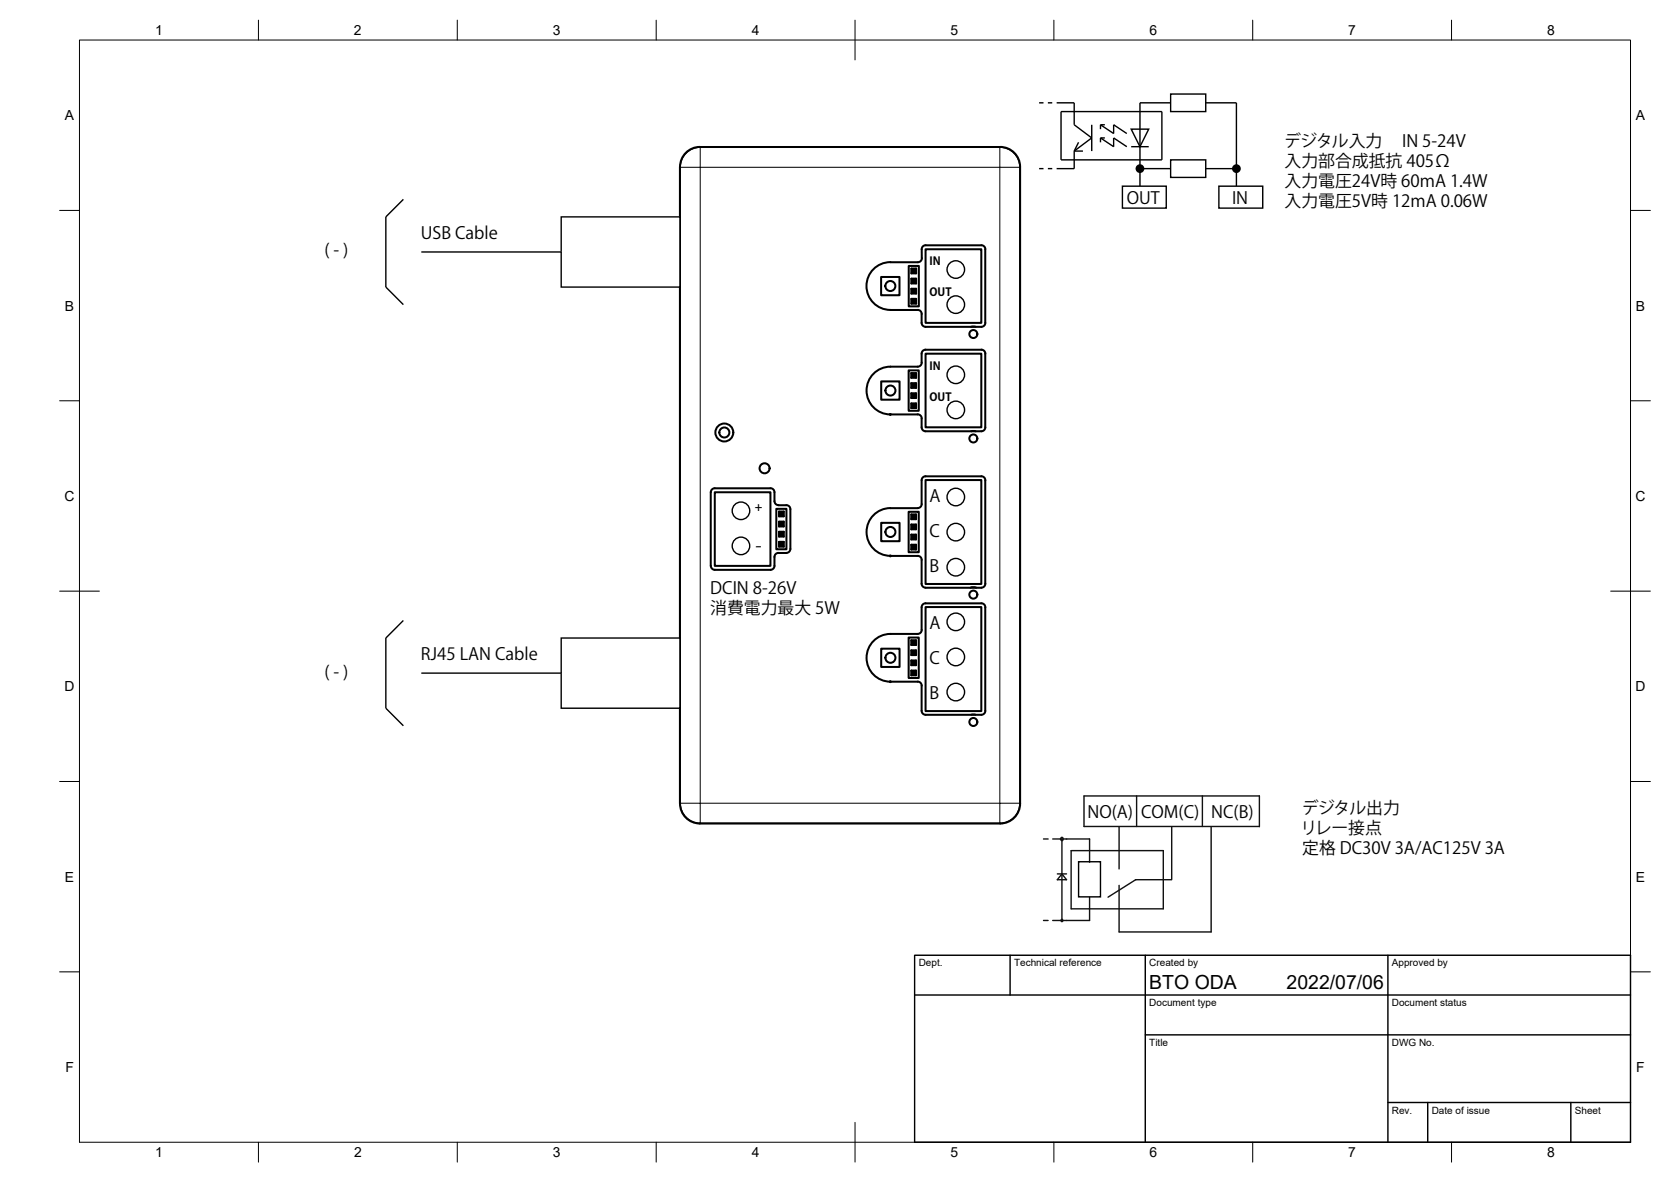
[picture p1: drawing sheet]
<svg xmlns="http://www.w3.org/2000/svg" width="420mm" height="297mm" viewBox="0 0 420 297" stroke-linecap="round" stroke-linejoin="round" font-family="sans-serif">
<g fill="none" stroke="#000" stroke-width=".51">
<path d="M176 36.9h75.5M176 36.9a5 5 0 0 0-5 5v160.1a5 5 0 0 0 5 5M251.5 36.9a5 5 0 0 1 5 5v160.1a5 5 0 0 1-5 5h-75.5M221.6 69.6h4.6v4.6h-4.6zM228.5 66.8h2.5v10.2h-2.5zM229.2 72.6l.3 .3h.6l.3-.3M229.2 70h1.2v1.2h-1.2zM229.2 72.6h1.2v1.2h-1.2zM229.2 67.5h1.2v1.2h-1.2zM229.2 75.1h1.2v1.2h-1.2zM229.2 70l.3 .3v.6l-.3 .3M229.2 68.7l.3-.3h.6l.3 .3"/>
<path d="M229.2 67.5l.3 .3v.6M229.2 76.3l.3-.3h.6l.3 .3M229.2 75.1l.3 .3v.6M229.5 70.3h.6v.6h-.6zM229.5 72.9h.6v.6h-.6zM229.5 67.8h.6v.6h-.6zM229.5 75.4h.6v.6h-.6zM229.5 72.9v.6M229.5 70.9h.6M229.7 73.4l.2 .1M229.7 68.4h.2M229.7 70.3v.6h.2v-.6"/>
<path d="M229.7 72.9v.6M229.7 75.4v.6h.2v-.6M229.7 70.4h.2M229.7 72.9h.2M229.7 75.5h.2M229.9 72.9v.5M229.9 68.4v-.6h-.2v.6M230.1 70.3v.6l.3 .3M230.1 72.9v.6l.3 .3M230.1 73.5h-.6l-.3 .3M230.1 67.8v.6M230.1 75.4v.6"/>
<path d="M230.4 70l-.3 .3h-.6M230.4 67.5l-.3 .3h-.6M230.4 75.1l-.3 .3h-.6M232.7 62.6h14v18.5h-14zM232.7 61.6h14M232.8 61.6l-.5 .2-.5 .6v2.7l-.5 .7-.5 .1h-6.9a6 6 0 0 0-6 6 6 6 0 0 0 6 6h6.8a.97 .97 0 0 1 1.1 1M246.8 61.6a1.01 1.01 0 0 1 1 1l-.1 18.5a.97 .97 0 0 1-.9 1h-14.1a1.01 1.01 0 0 1-1-1v-2.2M221.6 95.8h4.6v4.6h-4.6zM228.5 93.1h2.5v10.1h-2.5zM229.1 98.8l.3 .3h.6l.3-.3M229.1 96.3h1.2v1.2h-1.2zM229.1 98.8h1.2v1.2h-1.2z"/>
<path d="M229.1 93.8h1.2v1.1h-1.2zM229.1 96.3l.3 .3v.6l-.3 .3M229.1 94.9l.3-.3h.6l.3 .3M229.1 93.8l.3 .3v.5M229.4 96.6h.6v.6h-.6zM229.4 99.1h.6v.6h-.6zM229.4 94.1h.6v.5h-.6zM229.4 99.1v.6M229.4 97.2h.6M229.6 97.1l.2 .1M229.6 94.6h.2M229.6 99.1v.6h.2v-.6"/>
<path d="M229.6 94.1v.5M229.6 99.2h.2M229.6 94.1h.2M229.8 97.1v-.5h-.2v.6M229.8 94.1v.5M230 96.6v.6l.3 .3M230 99.1v.6l.3 .3M230 99.7h-.6l-.3 .3M230 94.1v.5M230.3 96.3l-.3 .3h-.6M230.3 93.8l-.3 .3h-.6M231.7 91.2v-2.3a1.01 1.01 0 0 1 1-1h14a.97 .97 0 0 1 1.1 1l-.1 18.5a.97 .97 0 0 1-.9 1h-14.1a1.01 1.01 0 0 1-1-1v-2.3"/>
<path d="M231.8 91.1a1.01 1.01 0 0 1-1.1 1h-6.8a6 6 0 0 0-6 6 6 6 0 0 0 6 6h6.8M232.7 88.9h14v18.5h-14zM244.2 82.1h1.1M229.1 101.4h1.2v1.2h-1.2zM229.1 102.6l.3-.3h.6l.3 .3M229.1 101.4l.3 .3v.6M229.4 101.7h.6v.6h-.6zM229.6 102.2l.2 .1M229.6 101.7v.6M229.6 101.7h.2M229.8 101.7v.5M230 101.7v.6"/>
<path d="M230.3 101.4l-.3 .3h-.6M230.7 104.1a1.01 1.01 0 0 1 1.1 1M244.2 108.4h1.1M179.7 123.7h14v18.5h-14zM194.7 125.9v-2.2a1.01 1.01 0 0 0-1-1h-14a.97 .97 0 0 0-1 1v18.5a1.04 1.04 0 0 0 1 1h14a1.01 1.01 0 0 0 1-1v-2.2M194.7 125.9a1.01 1.01 0 0 0 1 1M195.2 127.9h2.5v10.1h-2.5zM195.7 127h2M195.7 139h2M195.7 138.9a1.01 1.01 0 0 0-1 1.1M195.9 133.6l.3 .3h.6l.3-.3M195.9 131.1h1.2v1.2h-1.2z"/>
<path d="M195.9 133.6h1.2v1.2h-1.2zM195.9 128.6h1.2v1.2h-1.2zM195.9 136.2h1.2v1.2h-1.2zM195.9 131.1l.3 .3v.6l-.3 .3M195.9 129.8l.3-.4h.6l.3 .4M195.9 128.6l.3 .2v.6M195.9 137.4l.3-.3h.6l.3 .3M195.9 136.2l.3 .3v.6M196.2 131.4h.6v.6h-.6zM196.2 133.9h.6v.6h-.6zM196.2 128.8h.6v.6h-.6zM196.2 136.5h.6v.6h-.6z"/>
<path d="M196.2 132h.6M196.2 133.9v.6M196.4 131.9l.2 .1M196.4 134.5h.2M196.4 131.4v.6M196.4 128.8l.2 .1v.5h-.2zM196.4 136.5v.6h.2v-.6M196.4 131.4h.2M196.4 136.5h.2M196.6 131.4v.5M196.6 134.5v-.5l-.2-.1v.6M196.8 131.4v.6l.3 .3"/>
<path d="M196.8 133.9v.6l.3 .3M196.8 134.5h-.6l-.3 .3M196.8 128.8v.6M196.8 136.5v.6M197.1 131.1l-.3 .3h-.6M197.1 128.6l-.3 .2h-.6M197.1 136.2l-.3 .3h-.6M197.7 126.9a1.01 1.01 0 0 1 1 1M198.7 137.9a1.01 1.01 0 0 1-1 1M198.7 128v10M221.6 131.4h4.6v4.6h-4.6zM223.9 127.7h6.8"/>
<path d="M223.9 139.7h6.8M223.9 127.7a6 6 0 0 0-6 6 6 6 0 0 0 6 6M228.5 128.6h2.5v10.2h-2.5zM229.1 136.9l.3 .3h.6l.3-.3M229.1 129.3l.3 .3h.6l.3-.3M229.1 134.4h1.2v1.2h-1.2zM229.1 131.8h1.2v1.2h-1.2zM229.1 136.9h1.2v1.2h-1.2zM229.1 129.3h1.2v1.2h-1.2zM229.1 134.4l.3 .2v.7M229.1 133l.3-.3h.6l.3 .3M229.1 131.8l.3 .3v.6"/>
<path d="M229.4 134.6h.6M229.4 134.7h.6v.6h-.6zM229.4 132.1h.6v.6h-.6zM229.4 137.2h.6v.6h-.6zM229.4 129.6h.6v.6h-.6zM229.4 129.6v.6M229.4 137.2v.6M229.6 135.2h.2M229.6 132.7h.2M229.6 137.7h.2M229.6 130.1h.2M229.6 134.7h.2"/>
<path d="M229.6 134.7v.6M229.6 132.1l.2 .1M229.6 132.2v.5M229.6 137.8v-.6h.2v.6M229.6 129.6h.2M229.6 129.6v.6M229.8 134.7v.6M229.8 132.1v.6M229.8 129.6v.6M230 137.2v.6l.3 .3M230 129.6v.6l.3 .3M230 135.3h-.6l-.3 .3"/>
<path d="M230 137.8h-.6l-.3 .3M230 130.2h-.6l-.3 .3M230 132.1v.6M230.3 134.4l-.3 .2v.7l.3 .3M230.3 131.8l-.3 .3h-.6M230.7 139.7a1.01 1.01 0 0 1 1.1 1M231.7 126.7v-6a1.01 1.01 0 0 1 1-1h14a.97 .97 0 0 1 1.1 1l-.1 26M231.8 126.7a1.01 1.01 0 0 1-1.1 1M232.7 120.6h14v26.2h-14zM231.7 158.3v-5.7a1.01 1.01 0 0 1 1-1h14a.97 .97 0 0 1 1.1 1l-.1 26a.97 .97 0 0 1-.9 1h-14.1a1.01 1.01 0 0 1-1-1v-6.3M231.7 146.7a1.01 1.01 0 0 0 1 1M231.7 140.7v6"/>
<path d="M231.8 158.3a1.01 1.01 0 0 1-1.1 1h-6.8a6 6 0 0 0-6 6 6 6 0 0 0 6 6h6.8a.97 .97 0 0 1 1.1 1M232.7 152.6h14v26.1h-14zM232.7 147.7h14M244 147.7l.7-.2 .8 .2M247.8 146.7a1.01 1.01 0 0 1-1 1M221.6 163h4.6v4.6h-4.6zM228.5 160.2h2.5v10.2h-2.5zM229.1 168.5l.3 .3h.6l.3-.3M229.1 160.9l.3 .3h.6l.3-.3M229.1 166h1.2v1.2h-1.2zM229.1 163.4h1.2v1.2h-1.2zM229.1 168.5h1.2v1.2h-1.2z"/>
<path d="M229.1 160.9h1.2v1.2h-1.2zM229.1 166l.3 .3v.6M229.1 164.6l.3-.3h.6l.3 .3M229.1 163.4l.3 .3v.6M229.4 166.3h.6M229.4 166.3h.6v.6h-.6zM229.4 163.7h.6v.6h-.6zM229.4 168.8h.6v.6h-.6zM229.4 161.2h.6v.6h-.6zM229.4 161.2v.6M229.4 168.8v.6M229.6 166.8h.2"/>
<path d="M229.6 164.3h.2M229.6 169.4h.2M229.6 161.7h.2M229.6 166.3h.2M229.6 166.3v.6M229.6 164.3v-.6h.2v.6M229.6 168.8l.2 .1M229.6 168.9v.5M229.6 161.2h.2M229.6 161.2v.6M229.8 166.3v.6M229.8 168.8v.6"/>
<path d="M229.8 161.2v.6M230 168.8v.6l.3 .3M230 161.2v.6l.3 .3M230 166.9h-.6l-.3 .3M230 169.4h-.6l-.3 .3M230 161.8h-.6l-.3 .3M230 163.7v.6M230.3 166l-.3 .3v.6l.3 .3M230.3 163.4l-.3 .3h-.6M244.2 179.6h1.1"/>
<circle cx="223.9" cy="71.9" r="1.26"/>
<circle cx="223.9" cy="98.1" r="1.26"/>
<circle cx="244.7" cy="83.9" r="1.01"/>
<circle cx="182.1" cy="108.7" r="2.25"/>
<circle cx="182.1" cy="108.7" r="1.26"/>
<circle cx="192.2" cy="117.7" r="1.26"/>
<circle cx="244.7" cy="110.2" r="1.01"/>
<circle cx="223.9" cy="133.7" r="1.26"/>
<circle cx="244.7" cy="149.4" r="1.01"/>
<circle cx="223.9" cy="165.3" r="1.26"/>
<circle cx="244.7" cy="181.4" r="1.01"/>
</g>
<g fill="none" stroke="#000" stroke-width=".25">
<path d="M20 10.1h390v276.9h-390zM65 5.1v5M115 5.1v5M165 5.1v5M215 5.1v10M265 5.1v5M315 5.1v5M365 5.1v5M176 36.9l.1 .1M176.1 37v5h-5M176.1 37a5 5 0 0 0-5 5M251.4 37a4.9 4.9 0 0 1 4.9 5h-4.9z"/>
<path d="M251.5 36.9l-75.4 .1M15 52.9h5M171 41.9l.1 160M176.1 42h75.3v159.9h-75.3zM256.5 41.9v160.1M410 52.9h5M15 100.7h5M410 100.7h5M15 148.6h10M405 148.6h10M15 196.4h5M410 196.4h5"/>
<path d="M171.1 201.9h5v4.9M171.1 201.9l-.1 .1M171.1 201.8a5 5 0 0 0 5 5M176.1 206.8l75.4 .2M176.1 206.8l-.1 .2M251.4 206.8a5 5 0 0 0 5-5l-5 .1v4.9M15 244.2h5M410 244.2h5M65 287v5M115 287v5M165 287v5M215 282.1v9.9"/>
<path d="M265 287v5M315 287v5M365 287v5"/>
<circle cx="223.9" cy="104.1" r=".24"/>
<circle cx="223.9" cy="139.7" r=".24"/>
<circle cx="223.9" cy="171.3" r=".24"/>
</g>
<g fill="#000">
<circle cx="223.9" cy="104.1" r=".24"/>
<circle cx="223.9" cy="139.7" r=".24"/>
<circle cx="223.9" cy="171.3" r=".24"/>
</g>
<path d="M230 240.1h180v46.9h-180zM230 250h180M254 240.1v9.9M288 240.1v46.9M349 240.1v46.9M288 260.1h122M349 277.1h61M359 277.1v9.9M395 277.1v9.9" fill="none" stroke="#000" stroke-width=".36"/>
<g fill="#fff" stroke="#000" stroke-width=".35">
<path d="M141.1 54.5h29.9v17.6h-29.9z"/>
<path d="M141.1 160.3h29.9v17.7h-29.9z"/>
</g>
<path d="M105.9 63.3h35.2z" fill="#fff"/>
<path d="M105.9 63.3h35.2" fill="none" stroke="#000" stroke-width=".35"/>
<path d="M105.9 169.2h35.2z" fill="#fff"/>
<path d="M105.9 169.2h35.2" fill="none" stroke="#000" stroke-width=".35"/>
<!-- layer: L0MQH -->
<path d="M101.4 50.1l-4.4 4.4v17.6l4.4 4.5M101.4 155.9l-4.4 4.4v17.7l4.4 4.4" fill="none" stroke="#000" stroke-width=".35"/>
<circle cx="186.3" cy="128.4" r="2.21" fill="#fff"/>
<circle cx="186.3" cy="128.4" r="2.21" fill="none" stroke="#000" stroke-width=".35"/>
<circle cx="186.3" cy="137.2" r="2.21" fill="#fff"/>
<circle cx="186.3" cy="137.2" r="2.21" fill="none" stroke="#000" stroke-width=".35"/>
<circle cx="240.3" cy="67.7" r="2.21" fill="#fff"/>
<circle cx="240.3" cy="67.7" r="2.21" fill="none" stroke="#000" stroke-width=".35"/>
<circle cx="240.3" cy="76.6" r="2.21" fill="#fff"/>
<circle cx="240.3" cy="76.6" r="2.21" fill="none" stroke="#000" stroke-width=".35"/>
<circle cx="240.3" cy="94.2" r="2.21" fill="#fff"/>
<circle cx="240.3" cy="94.2" r="2.21" fill="none" stroke="#000" stroke-width=".35"/>
<circle cx="240.3" cy="103" r="2.21" fill="#fff"/>
<circle cx="240.3" cy="103" r="2.21" fill="none" stroke="#000" stroke-width=".35"/>
<circle cx="240.3" cy="124.9" r="2.21" fill="#fff"/>
<circle cx="240.3" cy="124.9" r="2.21" fill="none" stroke="#000" stroke-width=".35"/>
<circle cx="240.3" cy="133.7" r="2.21" fill="#fff"/>
<circle cx="240.3" cy="133.7" r="2.21" fill="none" stroke="#000" stroke-width=".35"/>
<circle cx="240.3" cy="142.5" r="2.21" fill="#fff"/>
<circle cx="240.3" cy="142.5" r="2.21" fill="none" stroke="#000" stroke-width=".35"/>
<circle cx="240.3" cy="156.3" r="2.21" fill="#fff"/>
<circle cx="240.3" cy="156.3" r="2.21" fill="none" stroke="#000" stroke-width=".35"/>
<circle cx="240.3" cy="165.1" r="2.21" fill="#fff"/>
<circle cx="240.3" cy="165.1" r="2.21" fill="none" stroke="#000" stroke-width=".35"/>
<circle cx="240.3" cy="173.9" r="2.21" fill="#fff"/>
<circle cx="240.3" cy="173.9" r="2.21" fill="none" stroke="#000" stroke-width=".35"/>
<g fill="none" stroke="#000" stroke-width=".35">
<path d="M261.3 25.8h1.1M263.5 25.8h1.1M265.7 25.8h4.4v5.6l4.4 3.3-4.4 3.3M266.8 28h25.3v12.2h-25.3zM270.1 38v4.4h-4.4M270.1 38h2.2M271.2 35.8l-1.1 2.2M274.5 31.4v6.6M276.7 31.4l3.3 2.2v-2.2l3.3 2.2M276.7 34.7l3.3 2.2v-2.2l3.3 2.2M276.7 31.4h1.1M276.7 31.4v1.1"/>
<path d="M276.7 34.7v1.1M276.7 34.7h1.1M284.4 32.5h4.4l-2.2 4.4zM284.4 36.9h4.4M294.3 23.6h8.9v4.4h-8.9zM294.3 25.8h-7.7v21M303.2 25.8h7.7v21M261.3 42.4h1.1M263.5 42.4h1.1M282.2 46.8h11v5.5h-11zM286.6 42.4h7.7M294.3 40.2h8.9v4.4h-8.9z"/>
<path d="M303.2 42.4h7.7M306.5 46.8h11v5.5h-11z"/>
</g>
<g fill="#000">
<circle cx="286.6" cy="42.4" r="1.1"/>
<circle cx="310.9" cy="42.4" r="1.1"/>
</g>
<path d="M262.4 210.8h1.1z" fill="#008484"/>
<path d="M262.4 210.8h1.1" fill="none" stroke="#001615" stroke-width=".35"/>
<path d="M262.4 231.3h1.1z" fill="#008484"/>
<path d="M316.7 200v7.7M262.4 231.3h1.1M264.7 231.3h2.3" fill="none" stroke="#001615" stroke-width=".35"/>
<path d="M316.7 200v7.7M264.7 231.3h2.3" fill="none" stroke="#008484" stroke-width=".25"/>
<path d="M267 219.6l-1.1 1.5z" fill="#008484"/>
<path d="M267 219.6l-1.1 1.5" fill="none" stroke="#001615" stroke-width=".35"/>
<circle cx="267" cy="231.3" r=".27" fill="#008484"/>
<g fill="none" stroke="#001615" stroke-width=".35">
<path d="M281.4 222.5v11.7M285.5 221.1h9.1"/>
<circle cx="267" cy="231.3" r=".27"/>
</g>
<path d="M281.4 222.5v11.7M285.5 221.1h9.1" fill="none" stroke="#008484" stroke-width=".25"/>
<path d="M267 210.8h1.2z" fill="#008484"/>
<path d="M267 210.8h1.2M269.3 213.8h23.2v14.6h-23.2zM304.5 207.7v26.5M316.7 200h-44.1v7.7h44.1M274 225.5v5.8" fill="none" stroke="#001615" stroke-width=".35"/>
<path d="M269.3 213.8h23.2v14.6h-23.2zM304.5 207.7v26.5M316.7 200h-44.1v7.7h44.1M274 225.5v5.8" fill="none" stroke="#008484" stroke-width=".25"/>
<path d="M267 231.3h1.2z" fill="#008484"/>
<path d="M265.9 219.6h2.3M267 210.8v20.5h7M281.4 234.2h23.1" fill="none" stroke="#001615" stroke-width=".35"/>
<path d="M265.9 219.6h2.3M267 210.8v20.5M268.2 231.3h5.8M281.4 234.2h23.1" fill="none" stroke="#008484" stroke-width=".25"/>
<path d="M278.6 225.5l6.9-4.4z" fill="#008484"/>
<path d="M264.7 210.8h2.3M281.4 207.7v10.7M285.8 200v7.7M302.3 200v7.7M285.5 221.1l-6.9 4.4" fill="none" stroke="#001615" stroke-width=".35"/>
<path d="M264.7 210.8h2.3M281.4 207.7v10.7M285.8 200v7.7M302.3 200v7.7" fill="none" stroke="#008484" stroke-width=".25"/>
<path d="M267 219.6l1.2 1.5z" fill="#008484"/>
<path d="M267 219.6l1.2 1.5M274 210.8v5.9M294.6 207.7v13.2" fill="none" stroke="#001615" stroke-width=".35"/>
<path d="M274 210.8v5.9M294.6 207.7v13.2" fill="none" stroke="#008484" stroke-width=".25"/>
<circle cx="267" cy="210.8" r=".38" fill="#008484"/>
<g fill="none" stroke="#001615" stroke-width=".35">
<path d="M268.2 210.8h5.8M265.9 221.1h2.3"/>
<circle cx="267" cy="210.8" r=".38"/>
</g>
<path d="M268.2 210.8h5.8M265.9 221.1h2.3" fill="none" stroke="#008484" stroke-width=".25"/>
<path d="M271.2 216.6h5.5v8.8h-5.5z" fill="none" stroke="#000" stroke-width=".35"/>
<g font-size="4.9">
<text x="289" y="248.5">BTO ODA</text>
<text x="323.5" y="248.5">2022/07/06</text>
</g>
<g font-size="4.2">
<text x="322.9" y="36.9">デジタル入力</text>
<text x="323" y="41.9">入力部合成抵抗 405Ω</text>
<text x="352.5" y="36.9">IN 5-24V</text>
<text x="323" y="47">入力電圧24V時 60mA 1.4W</text>
<text x="283.3" y="51.2">OUT</text>
<text x="309.8" y="51.2">IN</text>
<text x="323" y="52.1">入力電圧5V時 12mA 0.06W</text>
<text x="81.6" y="64.4">( - )</text>
<text x="105.8" y="60">USB Cable</text>
<text x="233.7" y="126.2">A</text>
<text x="233.7" y="135">C</text>
<text x="233.7" y="143.8">B</text>
<text x="178.6" y="149.3">DCIN 8-26V</text>
<text x="178.6" y="154.4">消費電力最大 5W</text>
<text x="233.7" y="158.1">A</text>
<text x="105.8" y="165.8">RJ45 LAN Cable</text>
<text x="233.7" y="167">C</text>
<text x="81.6" y="170.3">( - )</text>
<text x="233.7" y="175.8">B</text>
<text x="273.4" y="205.5">NO(A)</text>
<text x="286.9" y="205.5">COM(C)</text>
<text x="304.5" y="205.5">NC(B)</text>
<text x="327" y="209.5">リレー接点</text>
<text x="327.3" y="204.4">デジタル出力</text>
<text x="327.4" y="214.6">定格 DC30V 3A/AC125V 3A</text>
</g>
<g font-size="3.5">
<text x="39" y="8.8">1</text>
<text x="89" y="8.8">2</text>
<text x="139" y="8.8">3</text>
<text x="189" y="8.8">4</text>
<text x="239" y="8.8">5</text>
<text x="289" y="8.8">6</text>
<text x="339" y="8.8">7</text>
<text x="389" y="8.8">8</text>
<text x="16.3" y="30.2">A</text>
<text x="411.3" y="30.2">A</text>
<text x="16.3" y="78">B</text>
<text x="411.3" y="78">B</text>
<text x="16.3" y="125.9">C</text>
<text x="411.2" y="125.9">C</text>
<text x="16.3" y="173.7">D</text>
<text x="411.2" y="173.7">D</text>
<text x="16.3" y="221.6">E</text>
<text x="411.3" y="221.5">E</text>
<text x="16.4" y="269.4">F</text>
<text x="411.4" y="269.4">F</text>
<text x="39" y="290.8">1</text>
<text x="89" y="290.8">2</text>
<text x="139" y="290.8">3</text>
<text x="189" y="290.8">4</text>
<text x="239" y="290.8">5</text>
<text x="289" y="290.8">6</text>
<text x="339" y="290.8">7</text>
<text x="389" y="290.8">8</text>
</g>
<g font-size="2.8">
<text x="233.7" y="66.6">IN</text>
<text x="233.7" y="74.3">OUT</text>
<text x="233.7" y="93.1">IN</text>
<text x="233.7" y="100.8">OUT</text>
<text x="189.8" y="128.4">+</text>
<text x="190" y="138.5">-</text>
</g>
<g font-size="2.5">
<text x="231" y="242.9">Dept.</text>
<text x="255" y="242.9">Technical reference</text>
<text x="289" y="242.9">Created by</text>
<text x="350" y="242.9">Approved by</text>
<text x="289" y="252.8">Document type</text>
<text x="350" y="252.8">Document status</text>
<text x="289" y="262.9">Title</text>
<text x="350" y="262.9">DWG No.</text>
<text x="350" y="279.9">Rev.</text>
<text x="360" y="279.9">Date of issue</text>
<text x="396" y="279.9">Sheet</text>
</g>
</svg>
